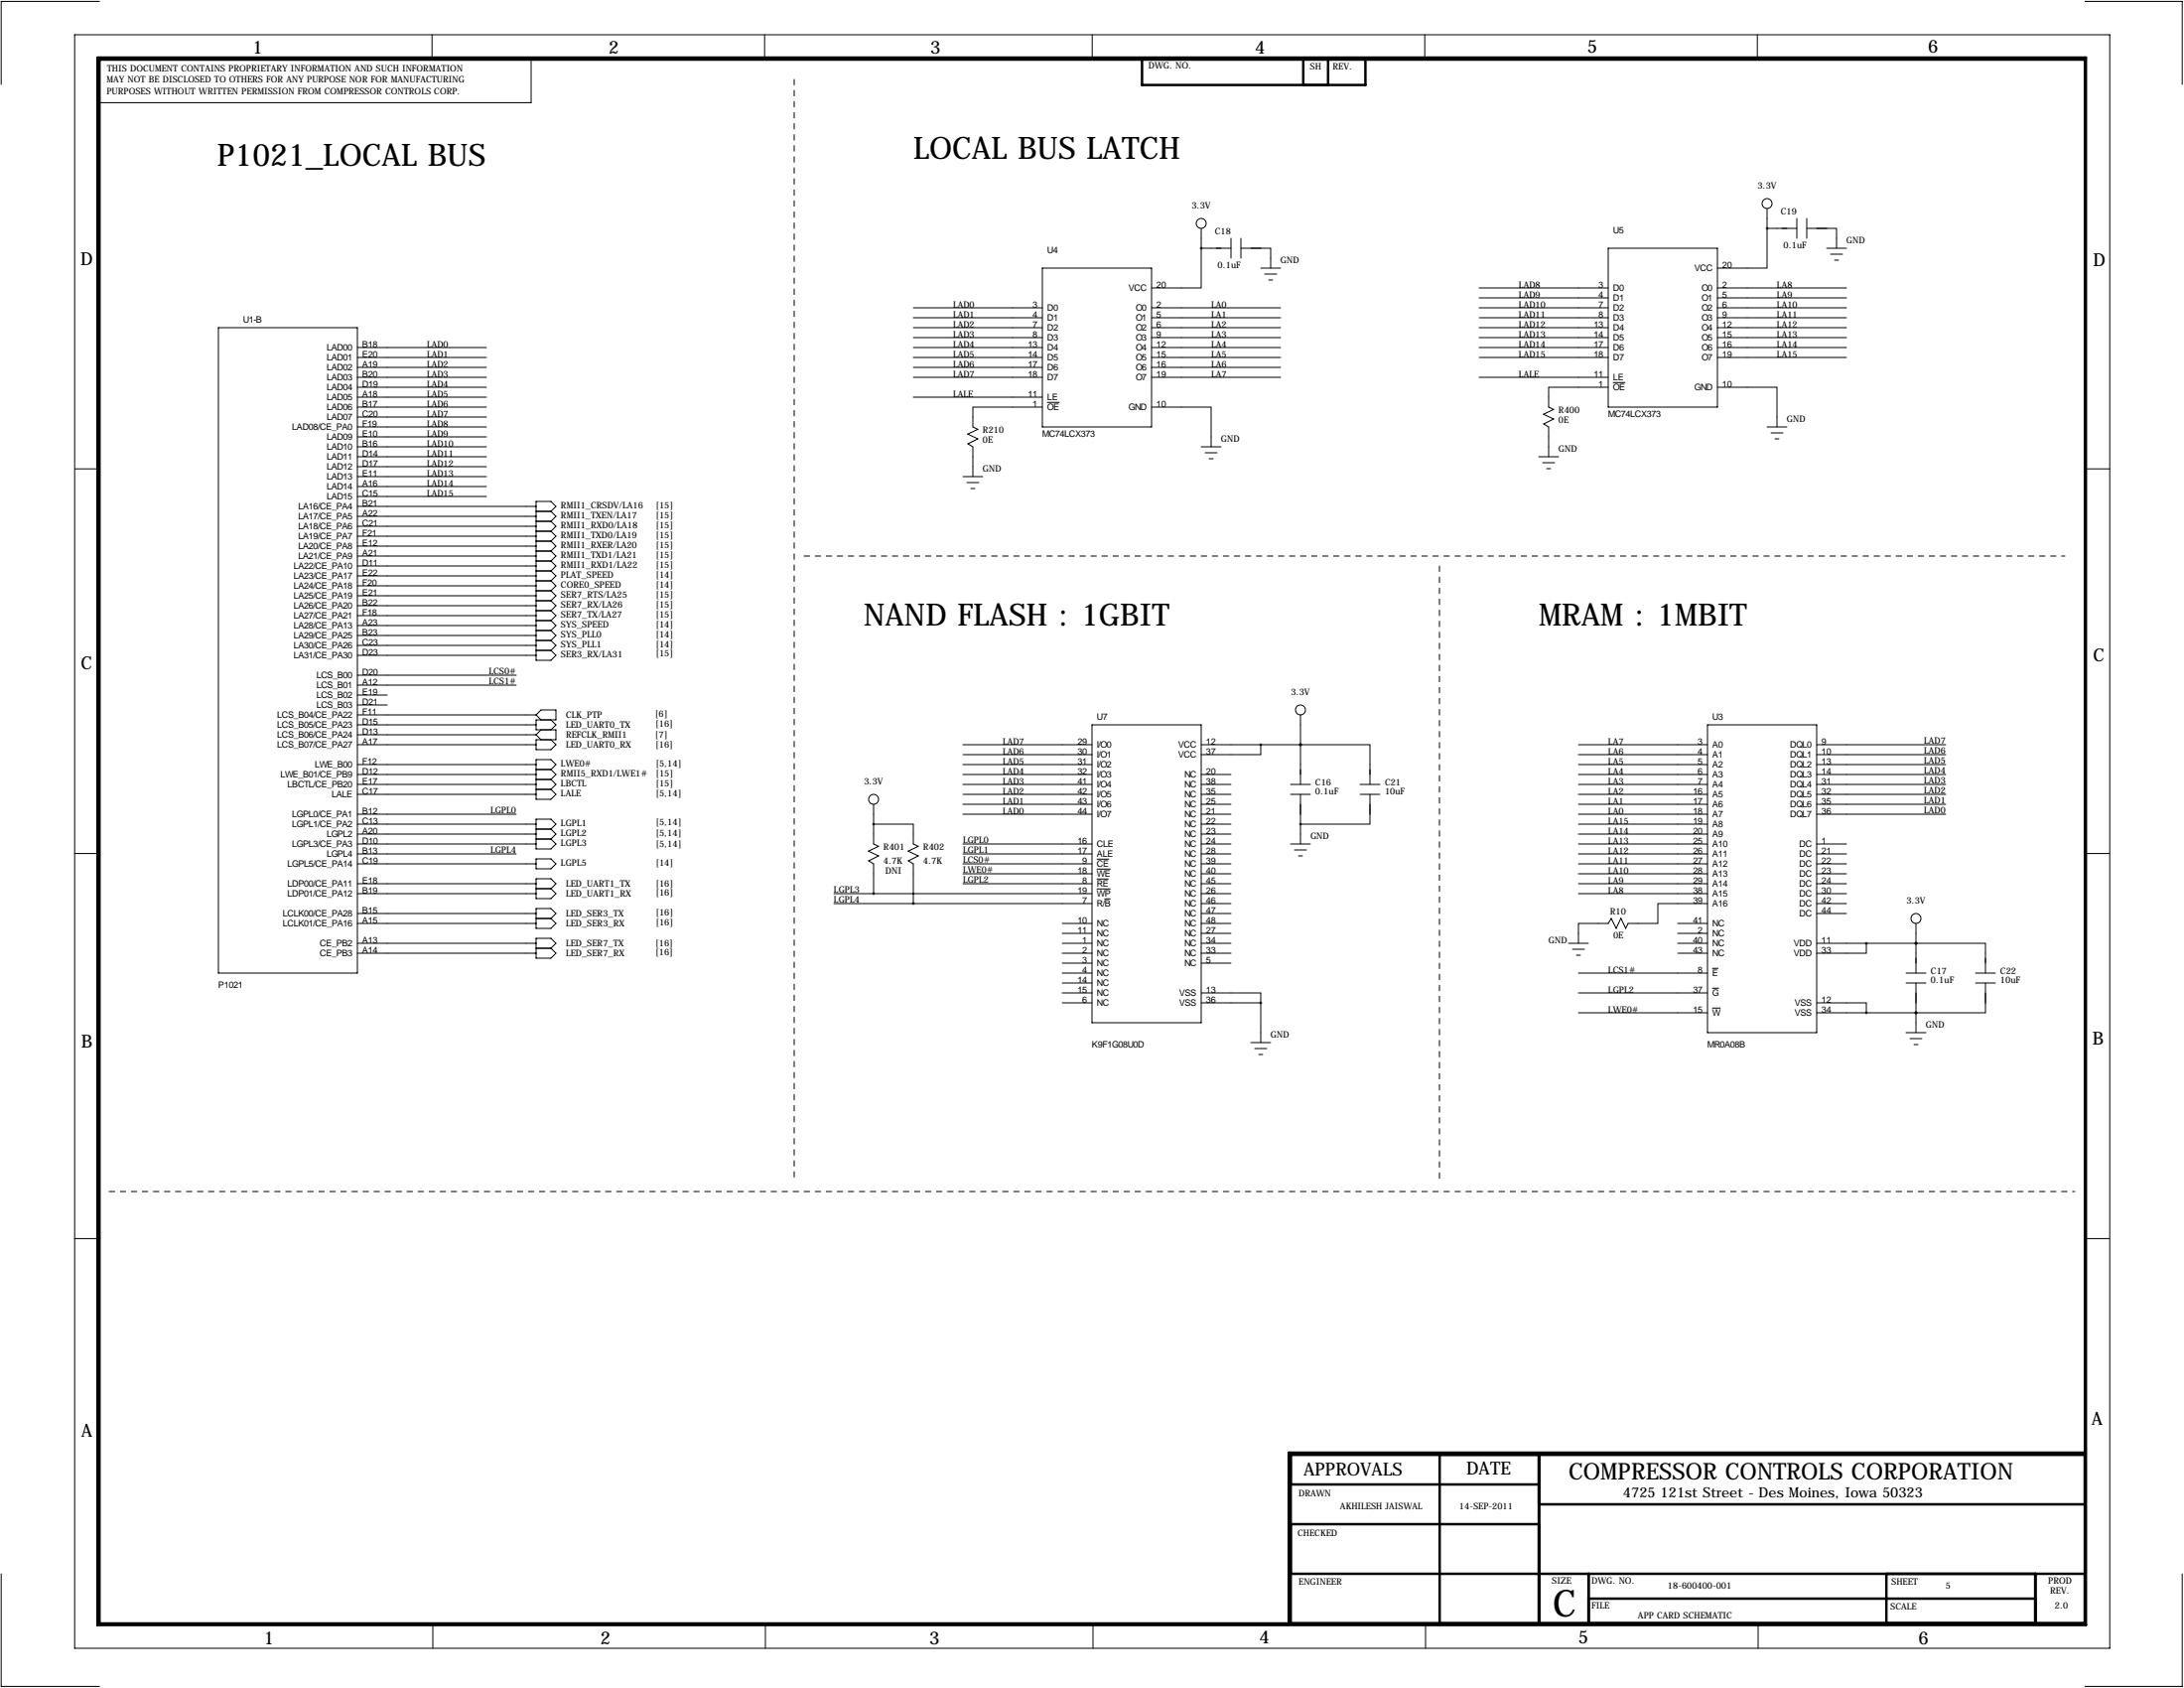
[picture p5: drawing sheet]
<svg xmlns="http://www.w3.org/2000/svg" width="559mm" height="432mm" viewBox="0 0 559 432" stroke-linecap="round" stroke-linejoin="round" font-family="sans-serif">
<g fill="none" stroke="#000" stroke-width=".25">
<path d="M19.1 8.9h520.7v412.7h-520.7zM25.5 .4h-25.2v21.2M110.5 8.9v6.3M143.1 15.2h-7.2v11.1h-110.9M195.6 8.9v6.3M279.5 8.9v6.3M364.5 8.9v6.3M449.6 8.9v6.3M533.5 .4h24.8v21.2M307.3 58.4v5.1M452.1 58.4v10.2h-12.7M452.1 58.4h7.6"/>
<path d="M452.1 53.3v5.1M459.7 55.9v5.1M462.3 58.4h7.6v5.1M462.3 55.9v5.1M233.7 78.7h33M266.7 68.6h27.9v40.6h-27.9zM294.6 78.7h33.1M307.3 63.5v10.2h-12.7M307.3 63.5h7.7M315 61v5M317.5 63.5h7.6v5.1M317.5 61v5"/>
<path d="M322.6 68.6h5.1M323.6 70.1h3M324.6 71.6h1M378.5 78.7h33M378.5 73.7h33M378.5 76.2h33M411.5 63.5h27.9v40.6h-27.9zM439.4 78.7h33M439.4 73.7h33M439.4 76.2h33M467.4 63.5h5M468.4 65h3"/>
<path d="M469.4 66.5h1M55.9 83.8h35.5v165.1h-35.5zM91.4 88.9h33.1M91.4 91.4h33.1M91.4 94h33.1M91.4 96.5h33.1M91.4 99.1h33.1M233.7 83.8h33M233.7 88.9h33M233.7 91.4h33M233.7 94h33M233.7 96.5h33"/>
<path d="M233.7 86.4h33M233.7 81.3h33M294.6 83.8h33.1M294.6 88.9h33.1M294.6 91.4h33.1M294.6 94h33.1M294.6 96.5h33.1M294.6 86.4h33.1M294.6 81.3h33.1M378.5 83.8h33M378.5 88.9h33M378.5 91.4h33"/>
<path d="M378.5 96.5h33M378.5 86.4h33M378.5 81.3h33M411.5 99.1h-15.3v5l1.3 .6-2.6 1.3 2.6 1.2-2.5 1.3 1.2 .7v7.6M412.7 97.9h3.1M439.4 99.1h15.3v10.1M439.4 83.8h33M439.4 88.9h33M439.4 91.4h33M439.4 86.4h33M439.4 81.3h33M19.2 119.9h6.4"/>
<path d="M91.4 101.6h33.1M91.4 104.1h33.1M91.4 106.7h33.1M91.4 109.2h33.1M91.4 111.8h33.1M91.4 114.3h33.1M91.4 116.8h33.1M91.4 119.4h33.1M233.7 101.6h33M266.7 104.1h-17.8v5.1l1.3 .6-2.6 1.2 2.6 1.3-2.6 1.2 1.3 .8v7.6M268 102.9h3M294.6 104.1h15.3v10.2"/>
<path d="M307.3 114.3h5.1M308.4 115.8h3M309.4 117.3h1M393.7 116.8h5.1M394.7 118.4h3.1M395.7 119.9h1M452.1 109.2h5.1M453.1 110.7h3.1M454.2 112.3h1M533.4 119.9h6.4M91.4 121.9h33.1M91.4 124.5h33.1"/>
<path d="M91.4 127h33.1M91.4 129.5h45.8M91.4 132.1h45.8M91.4 134.6h45.8M91.4 137.2h45.8M91.4 139.7h45.8M137.2 130.8h3.8M137.2 133.3h3.8M137.2 138.4h3.8M137.2 135.9h3.8M141 130.8l1.2-1.3-1.2-1.2h-3.8v40.6h3.8l1.2-1.3-1.2-1.2M141 130.8l1.2 1.3-1.2 1.2"/>
<path d="M141 138.4l1.2 1.3-1.2 1.3M141 133.3l1.2 1.3-1.2 1.3M141 135.9l1.2 1.3-1.2 1.2M246.4 121.9h5.1M247.4 123.4h3M248.4 125h1M91.4 142.2h45.8M91.4 144.8h45.8M91.4 147.3h45.8M91.4 149.9h45.8M91.4 152.4h45.8M91.4 154.9h45.8"/>
<path d="M91.4 157.5h45.8M137.2 158.8h3.8M137.2 153.7h3.8M137.2 156.2h3.8M137.2 148.6h3.8M137.2 151.1h3.8M137.2 146h3.8M137.2 141h3.8M137.2 143.5h3.8M141 158.8l1.2 1.2-1.2 1.3M141 153.7l1.2 1.2-1.2 1.3M141 148.6l1.2 1.3-1.2 1.2"/>
<path d="M141 151.1l1.2 1.3-1.2 1.3M141 146l1.2 1.3-1.2 1.3M141 156.2l1.2 1.3-1.2 1.3M141 141l1.2 1.2-1.2 1.3M141 143.5l1.2 1.3-1.2 1.2M91.4 160h45.8M91.4 162.6h45.8M91.4 165.1h45.8M91.4 167.6h45.8M91.4 172.7h40.7M91.4 175.3h40.7M91.4 177.8h7.7"/>
<path d="M137.2 161.3h3.8M137.2 163.8h3.8M137.2 166.4h3.8M141 161.3l1.2 1.3-1.2 1.2M141 163.8l1.2 1.3-1.2 1.3M91.4 180.3h7.7M91.4 182.9h45.8M91.4 185.4h45.8M91.4 188h45.8M91.4 190.5h45.8M91.4 195.6h45.8M91.4 198.1h45.8"/>
<path d="M137.2 182.9l1.2-1.3h3.8v2.5h-5v2.6h5v2.5h-5v2.6h3.8l1.2-1.3-1.2-1.3M137.2 188l1.2 1.2M137.2 199.4h3.8M137.2 196.8h3.8M137.2 182.9l1.2 1.2M138.4 186.7l-1.2 1.3M141 196.8l1.2-1.2-1.2-1.3h-3.8v10.2h3.8l1.2-1.3-1.2-1.3M141 199.4l1.2 1.3-1.2 1.2M141 196.8l1.2 1.3-1.2 1.3M141 184.1l1.2 1.3-1.2 1.3M246.4 190.5h33M246.4 195.6h33"/>
<path d="M246.4 198.1h33M246.4 193h33M279.4 185.4h27.9v76.2h-27.9zM307.3 190.5h25.4M307.3 198.1h7.7M322.6 190.5v2.5h-15.3M332.7 190.5h.1M332.7 190.5h17.8v10.2M332.7 182.9v17.8M403.9 190.5h33M403.9 195.6h33M403.9 198.1h33"/>
<path d="M403.9 193h33M436.9 185.4h27.9v78.8h-27.9zM464.8 190.5h33M464.8 195.6h33M464.8 198.1h33M464.8 193h33M19 218.3h6.5M91.4 200.7h45.8M91.4 203.2h45.8M91.4 208.3h40.7M91.4 210.8h45.8M91.4 213.4h45.8"/>
<path d="M91.4 215.9h45.8M91.4 218.4h40.7M137.2 219.7h3.8l1.2 1.3-1.2 1.2h-3.8zM137.2 201.9h3.8M137.2 212.1h3.8M137.2 214.6h3.8M141 212.1l1.2-1.3-1.2-1.3h-3.8v7.7h3.8l1.2-1.3-1.2-1.3M141 212.1l1.2 1.3-1.2 1.2M223.5 210.8h10.2v5.1l1.2 .6-2.5 1.2 2.5 1.2-2.5 1.3 1.3 .8v10.1M223.5 205.7v10.2l1.3 .6-2.6 1.2 2.6 1.2-2.6 1.3 1.3 .8v7.6M246.4 200.7h33M246.4 203.2h33"/>
<path d="M246.4 208.3h33M246.4 215.9h33M246.4 218.4h33M246.4 205.7h33M280.7 219.8h3M307.3 200.7h7.7M307.3 203.2h7.7M307.3 208.3h7.7M307.3 210.8h7.7M307.3 213.4h7.7M307.3 215.9h7.7M307.3 218.4h7.7"/>
<path d="M307.3 205.7h7.7M330.2 200.7h5.1M330.2 203.2h5.1M330.2 215.9h5.1M331.2 217.4h3.1M332.2 218.9h1M332.7 203.2v12.7M348 200.7h5.1M348 203.2h5.1M350.5 203.2v7.6h-17.8M403.9 200.7h33M403.9 203.2h33"/>
<path d="M403.9 208.3h33M403.9 210.8h33M403.9 213.4h33M403.9 215.9h33M403.9 218.4h33M403.9 205.7h33M464.8 200.7h33M464.8 203.2h33M464.8 208.3h33M464.8 215.9h7.6M464.8 218.4h7.6M464.8 205.7h33"/>
<path d="M533.3 218.3h6.4M91.4 226.1h45.8M91.4 228.6h45.8M91.4 221h45.8M91.4 233.7h45.8M91.4 236.2h45.8M137.2 224.8h3.8l1.2 1.3-1.2 1.2 1.2 1.3-1.2 1.3h-3.8zM137.2 232.4h3.8l1.2 1.3-1.2 1.2 1.2 1.3-1.2 1.3h-3.8zM137.2 227.3h3.8M137.2 234.9h3.8M213.4 228.6h66M213.4 231.1h66"/>
<path d="M246.4 226.1h33M246.4 221h33M246.4 223.5h33M271.8 236.2h7.6M271.8 238.8h7.6M280.7 224.9h2.9M280.7 222.3h3.4M280.7 227.4h3.4M282.6 229.9h1.5M307.3 226.1h7.7M307.3 228.6h7.7M307.3 221h7.7"/>
<path d="M307.3 233.7h7.7M307.3 236.2h7.7M307.3 223.5h7.7M307.3 238.8h7.7M307.3 231.1h7.7M403.9 226.1h33M403.9 228.6h33M403.9 221h33M403.9 223.5h33M429.3 236.2h7.6M429.3 238.8h7.6M436.9 231.1h-12.7v5.1h-7.6l-.6 1.3-1.3-2.6-1.2 2.6-1.3-2.6-.7 1.3h-7.6v5.1"/>
<path d="M464.8 226.1h7.6M464.8 228.6h7.6M464.8 221h7.6M464.8 233.7h7.6M464.8 223.5h7.6M464.8 231.1h7.6M490.2 236.2v12.7M91.4 241.3h45.8M91.4 243.8h45.8M137.2 240h3.8l1.2 1.3-1.2 1.3 1.2 1.2-1.2 1.3h-3.8zM137.2 242.6h3.8M271.8 248.9h7.6"/>
<path d="M271.8 241.3h7.6M271.8 243.8h7.6M271.8 254h7.6M271.8 256.5h7.6M271.8 251.5h7.6M271.8 246.4h7.6M307.3 254h15.3v2.5M307.3 241.3h7.7M307.3 243.8h7.7M307.3 256.5h15.3M307.3 246.4h7.7M322.6 256.5v10.2"/>
<path d="M401.3 241.3h5.1M402.3 242.8h3.1M403.4 244.3h1M403.9 248.9h33M403.9 254h33M403.9 259.1h33M429.3 241.3h7.6M429.3 243.8h7.6M438.1 252.8h1.6M438.1 257.9h2M438.1 247.7h1.5M464.8 256.5h12.7v2.6"/>
<path d="M464.8 241.3h25.4M464.8 259.1h25.4M477.5 241.3v2.5h-12.7M487.7 248.9h5.1M487.7 251.5h5.1M490.2 259.1h.1M490.2 241.3h17.8v7.6M490.2 241.3h.1M490.2 251.5v12.7M505.5 248.9h5M505.5 251.5h5M508 251.5v7.6h-17.8"/>
<path d="M320 266.7h5.1M321.1 268.2h3M322.1 269.7h1M487.7 264.2h5.1M488.7 265.7h3M489.7 267.2h1M19 316.8h6.5M533.3 316.8h6.4M.3 402.6v28.8h25.2M110.7 415.3v6.3M195.8 415.3v6.3M279.7 415.3v6.3"/>
<path d="M364.7 415.3v6.3M449.8 415.3v6.3M558.3 402.6v28.8h-24.8"/>
<circle cx="307.3" cy="57.1" r="1.27"/>
<circle cx="452.1" cy="52.1" r="1.27"/>
<circle cx="332.7" cy="181.6" r="1.27"/>
<circle cx="223.5" cy="204.5" r="1.27"/>
<circle cx="490.2" cy="234.9" r="1.27"/>
</g>
<g fill="none" stroke="#000" stroke-width=".63">
<path d="M24.9 14.7h508.8v401h-508.8zM25.5 15.2h508v400.1h-508zM292.2 15h57.2v6.7h-57.2zM333.5 21.7v-6.7h6.3v6.7M330.3 379.7h63.5M368.4 372.1v43.2M393.8 372.1v43.2M533.5 372.1h-203.2v43.2M533.5 371.6h-203.8v43.7M330.3 389.9h63.5M393.8 384.8h139.7M330.3 402.6h203.2"/>
<path d="M406.5 402.6v12.7M406.5 408.9h114.3M482.7 402.6v12.7M520.8 402.6v12.7"/>
</g>
<path d="M203.2 20.3v282M205.7 142.2h322.6M368.3 144.8v157.5M27.9 304.8h503" fill="none" stroke="#000" stroke-width=".25" stroke-dasharray="1.4 1.4"/>
<path d="M332.7 190.5a.05 .05 0 0 0 .1 0 .05 .05 0 0 0-.1 0zM307.3 63.5a.05 .05 0 0 0 .1 0 .05 .05 0 0 0-.1 0zM332.7 190.5a.05 .05 0 0 0 .1 0 .05 .05 0 0 0-.1 0zM332.7 210.8a.05 .05 0 0 0 .1 0 .05 .05 0 0 0-.1 0z" fill="#000" stroke="#000" stroke-width=".63"/>
<text font-size="9.6" x="397.3" y="413.5">C</text>
<g font-size="7.9">
<text x="233.7" y="40.6">LOCAL BUS LATCH</text>
<text x="55.6" y="42.5">P1021_LOCAL BUS</text>
<text x="221" y="160">NAND FLASH : 1GBIT</text>
<text x="393.7" y="160">MRAM : 1MBIT</text>
</g>
<text font-size="5.9" x="401.4" y="378.6">COMPRESSOR CONTROLS CORPORATION</text>
<g font-size="4.6">
<text x="64.6" y="13.7">1</text>
<text x="155.8" y="13.7">2</text>
<text x="238" y="13.7">3</text>
<text x="321.1" y="13.7">4</text>
<text x="406.1" y="13.5">5</text>
<text x="493.3" y="13.5">6</text>
<text x="20.6" y="67.9">D</text>
<text x="535.6" y="68.1">D</text>
<text x="20.7" y="171.1">C</text>
<text x="535.5" y="169.2">C</text>
<text x="20.8" y="268.1">B</text>
<text x="535.4" y="267.2">B</text>
<text x="535.2" y="364.5">A</text>
<text x="20.8" y="367.5">A</text>
<text x="333.6" y="377.4">APPROVALS</text>
<text x="375.2" y="377.2">DATE</text>
<text x="67.5" y="420.6">1</text>
<text x="153.6" y="420.6">2</text>
<text x="237.8" y="420.6">3</text>
<text x="322.2" y="420.5">4</text>
<text x="403.9" y="420.4">5</text>
<text x="490.9" y="420.6">6</text>
</g>
<text font-size="3.6" x="415.3" y="383">4725 121st Street - Des Moines, Iowa 50323</text>
<g font-size="2.3">
<text x="293.8" y="17.6">DWG. NO.</text>
<text x="335.2" y="17.7">SH</text>
<text x="341" y="17.7">REV.</text>
<text x="27.3" y="21.1">MAY NOT BE DISCLOSED TO OTHERS FOR ANY PURPOSE NOR FOR MANUFACTURING</text>
<text x="27.4" y="18.3">THIS DOCUMENT CONTAINS PROPRIETARY INFORMATION AND SUCH INFORMATION</text>
<text x="27.3" y="24.2">PURPOSES WITHOUT WRITTEN PERMISSION FROM COMPRESSOR CONTROLS CORP.</text>
<text x="304.9" y="53.3">3.3V</text>
<text x="449.7" y="48.3">3.3V</text>
<text x="412.7" y="59.7">U5</text>
<text x="455.7" y="55">C19</text>
<text x="268" y="64.8">U4</text>
<text x="310.9" y="60">C18</text>
<text x="456.3" y="63.5">0.1uF</text>
<text x="472.4" y="62.2">GND</text>
<text x="311.6" y="68.6">0.1uF</text>
<text x="327.7" y="67.3">GND</text>
<text x="433.5" y="69.3">VCC</text>
<text x="440.7" y="68.6">20</text>
<text x="288.8" y="74.4">VCC</text>
<text x="295.9" y="73.7">20</text>
<text x="388.6" y="76.2">LAD9</text>
<text x="388.6" y="73.7">LAD8</text>
<text x="409" y="76.2">4</text>
<text x="409" y="73.7">3</text>
<text x="412.7" y="77">D1</text>
<text x="412.7" y="74.4">D0</text>
<text x="435.4" y="74.4">O0</text>
<text x="435.4" y="77">O1</text>
<text x="440.7" y="73.7">2</text>
<text x="440.7" y="76.2">5</text>
<text x="454.7" y="76.2">LA9</text>
<text x="454.7" y="73.7">LA8</text>
<text x="62.2" y="82.6">U1-B</text>
<text x="243.8" y="83.8">LAD2</text>
<text x="243.8" y="81.3">LAD1</text>
<text x="243.8" y="78.7">LAD0</text>
<text x="264.2" y="81.3">4</text>
<text x="264.2" y="83.8">7</text>
<text x="264.2" y="78.7">3</text>
<text x="268" y="82">D1</text>
<text x="268" y="79.5">D0</text>
<text x="290.6" y="79.5">O0</text>
<text x="290.6" y="82">O1</text>
<text x="295.9" y="78.7">2</text>
<text x="295.9" y="83.8">6</text>
<text x="295.9" y="81.3">5</text>
<text x="309.9" y="83.8">LA2</text>
<text x="309.9" y="81.3">LA1</text>
<text x="309.9" y="78.7">LA0</text>
<text x="388.6" y="83.8">LAD12</text>
<text x="388.6" y="81.3">LAD11</text>
<text x="388.6" y="78.7">LAD10</text>
<text x="407.8" y="83.8">13</text>
<text x="409" y="78.7">7</text>
<text x="409" y="81.3">8</text>
<text x="412.7" y="79.5">D2</text>
<text x="412.7" y="82">D3</text>
<text x="435.4" y="82">O3</text>
<text x="435.4" y="79.5">O2</text>
<text x="440.7" y="81.3">9</text>
<text x="440.7" y="83.8">12</text>
<text x="440.7" y="78.7">6</text>
<text x="454.7" y="83.8">LA12</text>
<text x="454.7" y="81.3">LA11</text>
<text x="454.7" y="78.7">LA10</text>
<text x="83.6" y="89.7">LAD00</text>
<text x="92.7" y="88.9">B18</text>
<text x="109.2" y="88.9">LAD0</text>
<text x="243.8" y="88.9">LAD4</text>
<text x="243.8" y="86.4">LAD3</text>
<text x="263.1" y="88.9">13</text>
<text x="264.2" y="86.4">8</text>
<text x="268" y="84.6">D2</text>
<text x="268" y="87.1">D3</text>
<text x="268" y="89.7">D4</text>
<text x="290.6" y="87.1">O3</text>
<text x="290.6" y="89.7">O4</text>
<text x="290.6" y="84.6">O2</text>
<text x="295.9" y="86.4">9</text>
<text x="295.9" y="88.9">12</text>
<text x="309.9" y="88.9">LA4</text>
<text x="309.9" y="86.4">LA3</text>
<text x="388.6" y="88.9">LAD14</text>
<text x="388.6" y="86.4">LAD13</text>
<text x="407.8" y="88.9">17</text>
<text x="407.8" y="86.4">14</text>
<text x="412.7" y="89.7">D6</text>
<text x="412.7" y="87.1">D5</text>
<text x="412.7" y="84.6">D4</text>
<text x="435.4" y="84.6">O4</text>
<text x="435.4" y="87.1">O5</text>
<text x="435.4" y="89.7">O6</text>
<text x="440.7" y="86.4">15</text>
<text x="440.7" y="88.9">16</text>
<text x="454.7" y="88.9">LA14</text>
<text x="454.7" y="86.4">LA13</text>
<text x="83.6" y="92.2">LAD01</text>
<text x="83.6" y="94.7">LAD02</text>
<text x="92.7" y="91.4">E20</text>
<text x="92.7" y="94">A19</text>
<text x="109.2" y="94">LAD2</text>
<text x="109.2" y="91.4">LAD1</text>
<text x="243.8" y="94">LAD6</text>
<text x="243.8" y="91.4">LAD5</text>
<text x="263.1" y="94">17</text>
<text x="263.1" y="91.4">14</text>
<text x="268" y="94.7">D6</text>
<text x="268" y="92.2">D5</text>
<text x="290.6" y="92.2">O5</text>
<text x="290.6" y="94.7">O6</text>
<text x="295.9" y="91.4">15</text>
<text x="295.9" y="94">16</text>
<text x="309.9" y="94">LA6</text>
<text x="309.9" y="91.4">LA5</text>
<text x="388.6" y="91.4">LAD15</text>
<text x="407.8" y="91.4">18</text>
<text x="412.7" y="92.2">D7</text>
<text x="435.4" y="92.2">O7</text>
<text x="440.7" y="91.4">19</text>
<text x="454.7" y="91.4">LA15</text>
<text x="83.6" y="97.3">LAD03</text>
<text x="83.6" y="99.8">LAD04</text>
<text x="92.7" y="96.5">B20</text>
<text x="92.7" y="99.1">D19</text>
<text x="92.7" y="101.6">A18</text>
<text x="109.2" y="101.6">LAD5</text>
<text x="109.2" y="99.1">LAD4</text>
<text x="109.2" y="96.5">LAD3</text>
<text x="243.8" y="96.5">LAD7</text>
<text x="243.8" y="101.6">LALE</text>
<text x="263.1" y="101.6">11</text>
<text x="263.1" y="96.5">18</text>
<text x="268" y="97.3">D7</text>
<text x="290.6" y="97.3">O7</text>
<text x="295.9" y="96.5">19</text>
<text x="309.9" y="96.5">LA7</text>
<text x="388.6" y="96.5">LALE</text>
<text x="407.8" y="96.5">11</text>
<text x="409" y="99.1">1</text>
<text x="412.7" y="99.8">OE</text>
<text x="412.7" y="97.3">LE</text>
<text x="433.5" y="99.8">GND</text>
<text x="440.7" y="99.1">10</text>
<text x="83.6" y="102.4">LAD05</text>
<text x="83.6" y="104.9">LAD06</text>
<text x="83.6" y="107.4">LAD07</text>
<text x="92.7" y="104.1">B17</text>
<text x="92.7" y="106.7">C20</text>
<text x="109.2" y="106.7">LAD7</text>
<text x="109.2" y="104.1">LAD6</text>
<text x="264.2" y="104.1">1</text>
<text x="268" y="104.9">OE</text>
<text x="268" y="102.4">LE</text>
<text x="288.8" y="104.9">GND</text>
<text x="295.9" y="104.1">10</text>
<text x="398.8" y="105.8">R400</text>
<text x="411.5" y="106.7">MC74LCX373</text>
<text x="457.2" y="108">GND</text>
<text x="74.8" y="110">LAD08/CE_PA0</text>
<text x="83.6" y="112.5">LAD09</text>
<text x="92.7" y="109.2">F19</text>
<text x="92.7" y="111.8">E10</text>
<text x="109.2" y="111.8">LAD9</text>
<text x="109.2" y="109.2">LAD8</text>
<text x="251.5" y="110.8">R210</text>
<text x="251.5" y="113.4">0E</text>
<text x="266.7" y="111.8">MC74LCX373</text>
<text x="312.4" y="113">GND</text>
<text x="398.8" y="108.3">0E</text>
<text x="83.6" y="115.1">LAD10</text>
<text x="83.6" y="117.6">LAD11</text>
<text x="92.7" y="114.3">B16</text>
<text x="92.7" y="116.8">D14</text>
<text x="92.7" y="119.4">D17</text>
<text x="109.2" y="119.4">LAD12</text>
<text x="109.2" y="116.8">LAD11</text>
<text x="109.2" y="114.3">LAD10</text>
<text x="398.8" y="115.6">GND</text>
<text x="83.6" y="120.1">LAD12</text>
<text x="83.6" y="122.7">LAD13</text>
<text x="83.6" y="125.2">LAD14</text>
<text x="92.7" y="121.9">E11</text>
<text x="92.7" y="124.5">A16</text>
<text x="109.2" y="124.5">LAD14</text>
<text x="109.2" y="121.9">LAD13</text>
<text x="251.5" y="120.7">GND</text>
<text x="76.3" y="130.3">LA16/CE_PA4</text>
<text x="83.6" y="127.8">LAD15</text>
<text x="92.7" y="127">C15</text>
<text x="92.7" y="129.5">B21</text>
<text x="109.2" y="127">LAD15</text>
<text x="143.5" y="130.1">RMII1_CRSDV/LA16</text>
<text x="167.7" y="130">[15]</text>
<text x="76.3" y="132.8">LA17/CE_PA5</text>
<text x="76.3" y="135.4">LA18/CE_PA6</text>
<text x="76.3" y="137.9">LA19/CE_PA7</text>
<text x="92.7" y="132.1">A22</text>
<text x="92.7" y="134.6">C21</text>
<text x="92.7" y="137.2">F21</text>
<text x="143.5" y="132.6">RMII1_TXEN/LA17</text>
<text x="143.5" y="135.2">RMII1_RXD0/LA18</text>
<text x="143.5" y="137.7">RMII1_TXD0/LA19</text>
<text x="167.7" y="132.5">[15]</text>
<text x="167.7" y="135">[15]</text>
<text x="167.7" y="137.6">[15]</text>
<text x="76.3" y="140.5">LA20/CE_PA8</text>
<text x="76.3" y="143">LA21/CE_PA9</text>
<text x="92.7" y="139.7">E12</text>
<text x="92.7" y="142.2">A21</text>
<text x="143.5" y="140.3">RMII1_RXER/LA20</text>
<text x="143.5" y="142.8">RMII1_TXD1/LA21</text>
<text x="167.7" y="140.1">[15]</text>
<text x="167.7" y="142.7">[15]</text>
<text x="75.1" y="145.5">LA22/CE_PA10</text>
<text x="75.1" y="148.1">LA23/CE_PA17</text>
<text x="92.7" y="144.8">D11</text>
<text x="92.7" y="147.3">E22</text>
<text x="92.7" y="149.9">F20</text>
<text x="143.5" y="147.9">PLAT_SPEED</text>
<text x="143.5" y="145.3">RMII1_RXD1/LA22</text>
<text x="167.7" y="147.9">[14]</text>
<text x="167.7" y="145.3">[15]</text>
<text x="75.1" y="150.6">LA24/CE_PA18</text>
<text x="75.1" y="153.2">LA25/CE_PA19</text>
<text x="75.1" y="155.7">LA26/CE_PA20</text>
<text x="92.7" y="152.4">E21</text>
<text x="92.7" y="154.9">B22</text>
<text x="143.5" y="155.5">SER7_RX/LA26</text>
<text x="143.5" y="150.4">CORE0_SPEED</text>
<text x="143.5" y="153">SER7_RTS/LA25</text>
<text x="167.7" y="155.3">[15]</text>
<text x="167.7" y="150.4">[14]</text>
<text x="167.7" y="152.8">[15]</text>
<text x="75.1" y="158.2">LA27/CE_PA21</text>
<text x="75.1" y="160.8">LA28/CE_PA13</text>
<text x="92.7" y="157.5">F18</text>
<text x="92.7" y="160">A23</text>
<text x="143.5" y="160.6">SYS_SPEED</text>
<text x="143.5" y="158">SER7_TX/LA27</text>
<text x="167.7" y="160.6">[14]</text>
<text x="167.7" y="157.9">[15]</text>
<text x="75.1" y="163.3">LA29/CE_PA25</text>
<text x="75.1" y="165.9">LA30/CE_PA26</text>
<text x="92.7" y="162.6">B23</text>
<text x="92.7" y="165.1">C23</text>
<text x="92.7" y="167.6">D23</text>
<text x="143.5" y="163.1">SYS_PLL0</text>
<text x="143.5" y="165.7">SYS_PLL1</text>
<text x="167.7" y="163.1">[14]</text>
<text x="167.7" y="165.5">[14]</text>
<text x="167.7" y="168">[15]</text>
<text x="75.1" y="168.4">LA31/CE_PA30</text>
<text x="80.9" y="173.5">LCS_B00</text>
<text x="92.7" y="172.7">D20</text>
<text x="125.1" y="172.5">LCS0#</text>
<text x="143.5" y="168.2">SER3_RX/LA31</text>
<text x="80.9" y="176">LCS_B01</text>
<text x="80.9" y="178.6">LCS_B02</text>
<text x="92.7" y="175.3">A12</text>
<text x="92.7" y="177.8">E19</text>
<text x="125.1" y="175">LCS1#</text>
<text x="330.3" y="177.8">3.3V</text>
<text x="70.9" y="183.6">LCS_B04/CE_PA22</text>
<text x="80.9" y="181.1">LCS_B03</text>
<text x="92.7" y="180.3">D21</text>
<text x="92.7" y="182.9">F11</text>
<text x="92.7" y="185.4">D15</text>
<text x="144.8" y="183.7">CLK_PTP</text>
<text x="167.6" y="183.4">[6]</text>
<text x="167.7" y="186">[16]</text>
<text x="280.7" y="184.1">U7</text>
<text x="438.1" y="184.1">U3</text>
<text x="70.9" y="186.2">LCS_B05/CE_PA23</text>
<text x="70.9" y="188.7">LCS_B06/CE_PA24</text>
<text x="70.9" y="191.3">LCS_B07/CE_PA27</text>
<text x="92.7" y="188">D13</text>
<text x="92.7" y="190.5">A17</text>
<text x="144.8" y="188.8">REFCLK_RMII1</text>
<text x="144.8" y="186.2">LED_UART0_TX</text>
<text x="144.8" y="191.3">LED_UART0_RX</text>
<text x="167.6" y="188.6">[7]</text>
<text x="167.7" y="191.1">[16]</text>
<text x="256.5" y="190.5">LAD7</text>
<text x="275.8" y="190.5">29</text>
<text x="280.7" y="191.3">I/O0</text>
<text x="301.5" y="191.3">VCC</text>
<text x="308.6" y="190.5">12</text>
<text x="411.5" y="190.5">LA7</text>
<text x="434.4" y="190.5">3</text>
<text x="438.1" y="191.3">A0</text>
<text x="458" y="191.3">DQL0</text>
<text x="466.1" y="190.5">9</text>
<text x="492.3" y="190.2">LAD7</text>
<text x="80.6" y="196.3">LWE_B00</text>
<text x="92.7" y="195.6">F12</text>
<text x="143.5" y="196.1">LWE0#</text>
<text x="167.7" y="196">[5,14]</text>
<text x="256.5" y="195.6">LAD5</text>
<text x="256.5" y="193">LAD6</text>
<text x="275.8" y="193">30</text>
<text x="275.8" y="195.6">31</text>
<text x="280.7" y="193.8">I/O1</text>
<text x="280.7" y="196.3">I/O2</text>
<text x="301.5" y="193.8">VCC</text>
<text x="308.6" y="193">37</text>
<text x="411.5" y="195.6">LA5</text>
<text x="411.5" y="193">LA6</text>
<text x="434.4" y="193">4</text>
<text x="434.4" y="195.6">5</text>
<text x="438.1" y="193.8">A1</text>
<text x="438.1" y="196.3">A2</text>
<text x="458" y="193.8">DQL1</text>
<text x="458" y="196.3">DQL2</text>
<text x="466.1" y="193">10</text>
<text x="466.1" y="195.6">13</text>
<text x="492.3" y="197.9">LAD4</text>
<text x="492.3" y="195.3">LAD5</text>
<text x="492.3" y="192.8">LAD6</text>
<text x="71.7" y="198.9">LWE_B01/CE_PB9</text>
<text x="73.6" y="201.4">LBCTL/CE_PB20</text>
<text x="84.9" y="204">LALE</text>
<text x="92.7" y="198.1">D12</text>
<text x="92.7" y="200.7">E17</text>
<text x="92.7" y="203.2">C17</text>
<text x="143.5" y="201.2">LBCTL</text>
<text x="143.5" y="203.8">LALE</text>
<text x="143.5" y="198.7">RMII5_RXD1/LWE1#</text>
<text x="167.7" y="201.1">[15]</text>
<text x="167.7" y="203.6">[5,14]</text>
<text x="167.7" y="198.6">[15]</text>
<text x="221.1" y="200.7">3.3V</text>
<text x="256.5" y="203.2">LAD2</text>
<text x="256.5" y="200.7">LAD3</text>
<text x="256.5" y="198.1">LAD4</text>
<text x="275.8" y="198.1">32</text>
<text x="275.8" y="200.7">41</text>
<text x="275.8" y="203.2">42</text>
<text x="280.7" y="198.9">I/O3</text>
<text x="280.7" y="201.4">I/O4</text>
<text x="280.7" y="204">I/O5</text>
<text x="303" y="198.9">NC</text>
<text x="303" y="201.4">NC</text>
<text x="303" y="204">NC</text>
<text x="308.6" y="198.1">20</text>
<text x="308.6" y="200.7">38</text>
<text x="308.6" y="203.2">35</text>
<text x="336.5" y="200.9">C16</text>
<text x="336.5" y="203.3">0.1uF</text>
<text x="354.3" y="200.9">C21</text>
<text x="354.3" y="203.3">10uF</text>
<text x="411.5" y="203.2">LA2</text>
<text x="411.5" y="200.7">LA3</text>
<text x="411.5" y="198.1">LA4</text>
<text x="433.2" y="203.2">16</text>
<text x="434.4" y="198.1">6</text>
<text x="434.4" y="200.7">7</text>
<text x="438.1" y="198.9">A3</text>
<text x="438.1" y="201.4">A4</text>
<text x="438.1" y="204">A5</text>
<text x="458" y="198.9">DQL3</text>
<text x="458" y="201.4">DQL4</text>
<text x="458" y="204">DQL5</text>
<text x="466.1" y="198.1">14</text>
<text x="466.1" y="200.7">31</text>
<text x="466.1" y="203.2">32</text>
<text x="492.3" y="202.9">LAD2</text>
<text x="492.3" y="200.4">LAD3</text>
<text x="74.8" y="209">LGPL0/CE_PA1</text>
<text x="92.7" y="208.3">B12</text>
<text x="125.5" y="208">LGPL0</text>
<text x="256.5" y="208.3">LAD0</text>
<text x="256.5" y="205.7">LAD1</text>
<text x="275.8" y="205.7">43</text>
<text x="275.8" y="208.3">44</text>
<text x="280.7" y="206.5">I/O6</text>
<text x="280.7" y="209">I/O7</text>
<text x="303" y="209">NC</text>
<text x="303" y="206.5">NC</text>
<text x="308.6" y="208.3">21</text>
<text x="308.6" y="205.7">25</text>
<text x="411.5" y="208.3">LA0</text>
<text x="411.5" y="205.7">LA1</text>
<text x="433.2" y="205.7">17</text>
<text x="433.2" y="208.3">18</text>
<text x="438.1" y="206.5">A6</text>
<text x="438.1" y="209">A7</text>
<text x="458" y="206.5">DQL6</text>
<text x="458" y="209">DQL7</text>
<text x="466.1" y="205.7">35</text>
<text x="466.1" y="208.3">36</text>
<text x="492.3" y="208">LAD0</text>
<text x="492.3" y="205.5">LAD1</text>
<text x="74.8" y="211.6">LGPL1/CE_PA2</text>
<text x="83.6" y="214.1">LGPL2</text>
<text x="92.7" y="210.8">C13</text>
<text x="92.7" y="213.4">A20</text>
<text x="92.7" y="215.9">D10</text>
<text x="143.5" y="213.9">LGPL2</text>
<text x="143.5" y="211.4">LGPL1</text>
<text x="167.7" y="213.9">[5,14]</text>
<text x="167.7" y="211.2">[5,14]</text>
<text x="246.4" y="215.6">LGPL0</text>
<text x="275.8" y="215.9">16</text>
<text x="303" y="214.1">NC</text>
<text x="303" y="211.6">NC</text>
<text x="308.6" y="215.9">24</text>
<text x="308.6" y="213.4">23</text>
<text x="308.6" y="210.8">22</text>
<text x="335.3" y="214.6">GND</text>
<text x="411.5" y="215.9">LA13</text>
<text x="411.5" y="213.4">LA14</text>
<text x="411.5" y="210.8">LA15</text>
<text x="433.2" y="210.8">19</text>
<text x="433.2" y="213.4">20</text>
<text x="433.2" y="215.9">25</text>
<text x="438.1" y="211.6">A8</text>
<text x="438.1" y="214.1">A9</text>
<text x="466.1" y="215.9">1</text>
<text x="73.6" y="221.7">LGPL5/CE_PA14</text>
<text x="74.8" y="216.7">LGPL3/CE_PA3</text>
<text x="83.6" y="219.2">LGPL4</text>
<text x="92.7" y="218.4">B13</text>
<text x="92.7" y="221">C19</text>
<text x="125.5" y="218.2">LGPL4</text>
<text x="143.5" y="221.5">LGPL5</text>
<text x="143.5" y="216.5">LGPL3</text>
<text x="167.7" y="221.5">[14]</text>
<text x="167.7" y="216.5">[5,14]</text>
<text x="226.1" y="217.5">R401</text>
<text x="226.1" y="221">4.7K</text>
<text x="236.2" y="217.5">R402</text>
<text x="236.2" y="221">4.7K</text>
<text x="246.4" y="218.2">LGPL1</text>
<text x="246.4" y="220.7">LCS0#</text>
<text x="275.8" y="218.4">17</text>
<text x="276.9" y="221">9</text>
<text x="280.7" y="216.7">CLE</text>
<text x="280.7" y="219.2">ALE</text>
<text x="280.7" y="221.7">CE</text>
<text x="303" y="221.7">NC</text>
<text x="303" y="219.2">NC</text>
<text x="303" y="216.7">NC</text>
<text x="308.6" y="221">39</text>
<text x="308.6" y="218.4">28</text>
<text x="411.5" y="221">LA11</text>
<text x="411.5" y="218.4">LA12</text>
<text x="433.2" y="218.4">26</text>
<text x="433.2" y="221">27</text>
<text x="438.1" y="216.7">A10</text>
<text x="438.1" y="219.2">A11</text>
<text x="438.1" y="221.7">A12</text>
<text x="460.4" y="221.7">DC</text>
<text x="460.4" y="219.2">DC</text>
<text x="460.4" y="216.7">DC</text>
<text x="466.1" y="221">22</text>
<text x="466.1" y="218.4">21</text>
<text x="73.6" y="226.8">LDP00/CE_PA11</text>
<text x="92.7" y="226.1">E18</text>
<text x="144.8" y="226.9">LED_UART1_TX</text>
<text x="167.7" y="226.7">[16]</text>
<text x="226.6" y="223.5">DNI</text>
<text x="246.4" y="223.3">LWE0#</text>
<text x="246.4" y="225.8">LGPL2</text>
<text x="275.8" y="223.5">18</text>
<text x="276.9" y="226.1">8</text>
<text x="280.7" y="226.8">RE</text>
<text x="280.7" y="224.3">WE</text>
<text x="303" y="224.3">NC</text>
<text x="303" y="226.8">NC</text>
<text x="308.6" y="223.5">40</text>
<text x="308.6" y="226.1">45</text>
<text x="411.5" y="226.1">LA9</text>
<text x="411.5" y="223.5">LA10</text>
<text x="433.2" y="223.5">28</text>
<text x="433.2" y="226.1">29</text>
<text x="438.1" y="224.3">A13</text>
<text x="438.1" y="226.8">A14</text>
<text x="460.4" y="226.8">DC</text>
<text x="460.4" y="224.3">DC</text>
<text x="466.1" y="226.1">24</text>
<text x="466.1" y="223.5">23</text>
<text x="73.6" y="229.4">LDP01/CE_PA12</text>
<text x="92.7" y="228.6">B19</text>
<text x="92.7" y="233.7">B15</text>
<text x="144.8" y="229.4">LED_UART1_RX</text>
<text x="167.7" y="229.1">[16]</text>
<text x="213.4" y="228.3">LGPL3</text>
<text x="213.4" y="230.9">LGPL4</text>
<text x="275.8" y="228.6">19</text>
<text x="276.9" y="231.1">7</text>
<text x="280.7" y="231.9">R/B</text>
<text x="280.7" y="229.4">WP</text>
<text x="303" y="229.4">NC</text>
<text x="303" y="231.9">NC</text>
<text x="308.6" y="228.6">26</text>
<text x="308.6" y="231.1">46</text>
<text x="308.6" y="233.7">47</text>
<text x="411.5" y="228.6">LA8</text>
<text x="412" y="233.9">R10</text>
<text x="433.2" y="228.6">38</text>
<text x="433.2" y="231.1">39</text>
<text x="438.1" y="229.4">A15</text>
<text x="438.1" y="231.9">A16</text>
<text x="460.4" y="231.9">DC</text>
<text x="460.4" y="229.4">DC</text>
<text x="466.1" y="233.7">44</text>
<text x="466.1" y="231.1">42</text>
<text x="466.1" y="228.6">30</text>
<text x="487.8" y="231.1">3.3V</text>
<text x="72.4" y="234.4">LCLK00/CE_PA28</text>
<text x="72.4" y="237">LCLK01/CE_PA16</text>
<text x="92.7" y="236.2">A15</text>
<text x="144.8" y="234.5">LED_SER3_TX</text>
<text x="144.8" y="237">LED_SER3_RX</text>
<text x="167.7" y="234.3">[16]</text>
<text x="167.7" y="236.7">[16]</text>
<text x="275.8" y="238.8">11</text>
<text x="275.8" y="236.2">10</text>
<text x="280.7" y="239.5">NC</text>
<text x="280.7" y="237">NC</text>
<text x="303" y="239.5">NC</text>
<text x="303" y="234.4">NC</text>
<text x="303" y="237">NC</text>
<text x="308.6" y="238.8">27</text>
<text x="308.6" y="236.2">48</text>
<text x="412.8" y="239.9">0E</text>
<text x="433.2" y="236.2">41</text>
<text x="434.4" y="238.8">2</text>
<text x="438.1" y="239.5">NC</text>
<text x="438.1" y="237">NC</text>
<text x="460.4" y="234.4">DC</text>
<text x="81.9" y="242.1">CE_PB2</text>
<text x="81.9" y="244.6">CE_PB3</text>
<text x="92.7" y="241.3">A13</text>
<text x="92.7" y="243.8">A14</text>
<text x="144.8" y="242.1">LED_SER7_TX</text>
<text x="144.8" y="244.6">LED_SER7_RX</text>
<text x="167.7" y="241.9">[16]</text>
<text x="167.7" y="244.4">[16]</text>
<text x="276.9" y="241.3">1</text>
<text x="276.9" y="243.8">2</text>
<text x="280.7" y="242.1">NC</text>
<text x="280.7" y="244.6">NC</text>
<text x="303" y="244.6">NC</text>
<text x="303" y="242.1">NC</text>
<text x="308.6" y="243.8">33</text>
<text x="308.6" y="241.3">34</text>
<text x="396.2" y="241.3">GND</text>
<text x="433.2" y="241.3">40</text>
<text x="433.2" y="243.8">43</text>
<text x="438.1" y="242.1">NC</text>
<text x="438.1" y="244.6">NC</text>
<text x="458.9" y="242.1">VDD</text>
<text x="458.9" y="244.6">VDD</text>
<text x="466.1" y="241.3">11</text>
<text x="466.1" y="243.8">33</text>
<text x="275.8" y="251.5">14</text>
<text x="276.9" y="246.4">3</text>
<text x="276.9" y="248.9">4</text>
<text x="280.7" y="247.1">NC</text>
<text x="280.7" y="249.7">NC</text>
<text x="303" y="247.1">NC</text>
<text x="308.6" y="246.4">5</text>
<text x="411.5" y="248.9">LCS1#</text>
<text x="434.4" y="248.9">8</text>
<text x="438.1" y="249.7">E</text>
<text x="494" y="249.2">C17</text>
<text x="494" y="251.5">0.1uF</text>
<text x="511.8" y="249.2">C22</text>
<text x="511.8" y="251.5">10uF</text>
<text x="55.9" y="252.7">P1021</text>
<text x="275.8" y="254">15</text>
<text x="276.9" y="256.5">6</text>
<text x="280.7" y="257.3">NC</text>
<text x="280.7" y="252.2">NC</text>
<text x="280.7" y="254.8">NC</text>
<text x="301.7" y="257.3">VSS</text>
<text x="301.7" y="254.8">VSS</text>
<text x="308.6" y="256.5">36</text>
<text x="308.6" y="254">13</text>
<text x="411.5" y="254">LGPL2</text>
<text x="433.2" y="254">37</text>
<text x="438.1" y="254.8">G</text>
<text x="459.2" y="257.3">VSS</text>
<text x="466.1" y="256.5">12</text>
<text x="411.5" y="259.1">LWE0#</text>
<text x="433.2" y="259.1">15</text>
<text x="438.1" y="259.8">W</text>
<text x="459.2" y="259.8">VSS</text>
<text x="466.1" y="259.1">34</text>
<text x="492.8" y="262.9">GND</text>
<text x="279.4" y="268">K9F1G08U0D</text>
<text x="325.1" y="265.4">GND</text>
<text x="436.9" y="268">MR0A08B</text>
<text x="332.3" y="382.8">DRAWN</text>
<text x="342.9" y="386.1">AKHILESH JAISWAL</text>
<text x="373.4" y="386.1">14-SEP-2011</text>
<text x="332" y="392.9">CHECKED</text>
<text x="332.3" y="405.4">ENGINEER</text>
<text x="397.1" y="405.1">SIZE</text>
<text x="407.2" y="405.1">DWG. NO.</text>
<text x="426.7" y="406.4">18-600400-001</text>
<text x="483.9" y="405.4">SHEET</text>
<text x="497.8" y="406.4">5</text>
<text x="524.1" y="405.1">PROD</text>
<text x="524.6" y="407.7">REV.</text>
<text x="407.2" y="411.5">FILE</text>
<text x="483.7" y="411.7">SCALE</text>
<text x="525.8" y="411.5">2.0</text>
<text x="419.1" y="414">APP CARD SCHEMATIC</text>
</g>
</svg>
